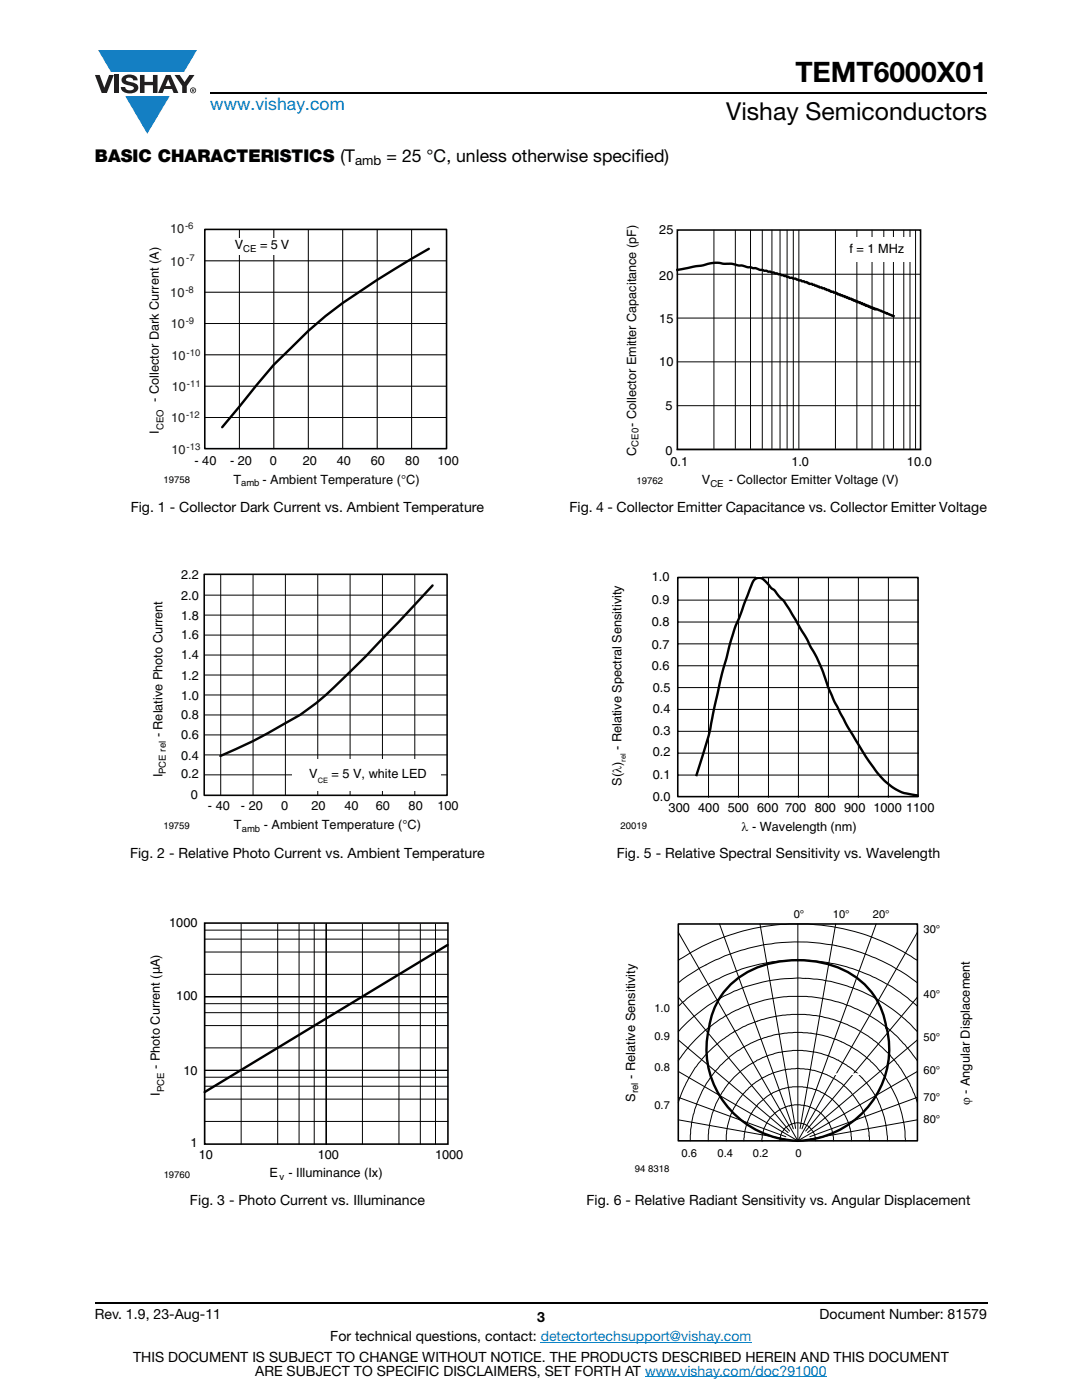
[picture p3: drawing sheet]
<svg xmlns="http://www.w3.org/2000/svg" width="216mm" height="279mm" viewBox="0 0 216 279" stroke-linecap="round" stroke-linejoin="round" font-family="sans-serif">
<g fill="#147fc3">
<path d="M19.6 10h19.7l-2.6 4.3h-1.1h-13.5z"/>
<path d="M25 19.2h8.9l-4.5 7.5z"/>
</g>
<g fill="#231f20">
<path d="M18.9 15h1l.9 2.5 1-2.5h.9l-1.4 3.6h-1z"/>
<path d="M22.9 15h.9v3.6h-.9z"/>
<path d="M24.6 15.3a2.1 2.1 0 0 1 2.8 .3l.1 .4h-.9a.79 .79 0 0 0-.7-.5 .79 .79 0 0 0-.8 .4l.3 .3 1 .2a1.08 1.08 0 0 1 1.2 1 1.08 1.08 0 0 1-1.1 1.2 1.73 1.73 0 0 1-2.4-1.2h.9a.96 .96 0 0 0 .8 .6 .96 .96 0 0 0 .9-.4 1.31 1.31 0 0 0-1.2-.6 1.03 1.03 0 0 1-1.1-.6 1.03 1.03 0 0 1 .2-1.1z"/>
<path d="M27.9 15h.9v1.3h1.7v-1.3h.9v3.6h-.9v-1.6h-1.7v1.6h-.9z"/>
<path d="M34.8 15h1.1l.9 1.4 1-1.4h1l-1.5 2.2v1.4h-.9v-1.4z"/>
<path d="M33.6 15.9l.5 1.3h-1.1zM33.1 15l-1.6 3.6h1l.3-.8h1.5l.3 .8h1l-1.6-3.6z"/>
<path d="M38.1 18a.46 .46 0 0 1 .9 0 .46 .46 0 0 1-.9 0zM37.9 18a.6 .6 0 0 0 1.2 0 .6 .6 0 0 0-1.2 0z"/>
<path d="M38.4 17.8h.2v.2h-.2zM38.3 17.7v.7h.1v-.3l.4 .3-.2-.3 .2-.2-.1-.2z"/>
</g>
<path d="M42 18.6h155M18.9 260h178.1" fill="none" stroke="#000" stroke-width=".36"/>
<path d="M107.9 267.9h42.1M128.7 274.8h36.3" fill="none" stroke="#007ec4" stroke-width=".2"/>
<path d="M29.5 44.1h62v53.2h-62z" fill="#fff"/>
<path d="M47.8 45.8v43.8zM54.6 45.8v43.8zM61.5 45.8v43.8zM68.4 45.8v43.8zM75.3 45.8v43.8zM82.1 45.8v43.8zM40.9 83.3h48.1zM40.9 77.1h48.1zM40.9 70.8h48.1zM40.9 64.6h48.1zM40.9 58.3h48.1zM40.9 52.1h48.1z" fill="#050504"/>
<path d="M40.9 58.3h48.1M40.9 52.1h48.1M47.8 45.8v43.8M54.6 45.8v43.8M61.5 45.8v43.8M68.4 45.8v43.8M75.3 45.8v43.8M82.1 45.8v43.8M40.9 77.1h48.1M40.9 70.8h48.1M40.9 64.6h48.1M40.9 83.3h48.1" fill="none" stroke="#050504" stroke-width=".2"/>
<path d="M85.6 49.7a177.7 177.7 0 0 0-20.6 13.4l-3.5 2.9-6.9 6.8-10.3 12.5" fill="none" stroke="#000" stroke-width=".48"/>
<g fill="#fff">
<path d="M41.7 47.5h15.2v3.3h-15.2z"/>
<path d="M47.1 48.2h1.3v.9h-1.3z"/>
</g>
<path d="M40.9 45.8h48.2v43.7h-48.2z" fill="none" stroke="#000" stroke-width=".32"/>
<path d="M30.2 113.4h61.3v53.2h-61.3z" fill="#fff"/>
<g fill="none" stroke="#050504" stroke-width=".2">
<path d="M40.8 118.8h48.4M44 114.8v43.8M50.5 114.8v43.8M56.9 114.8v43.8M63.4 114.8v43.8M69.9 114.8v43.8M76.3 114.8v43.8M82.8 114.8v43.8M40.8 138.7h48.4M40.8 134.7h48.4M40.8 130.7h48.4M40.8 126.7h48.4"/>
<path d="M40.8 122.8h48.4M40.8 154.6h48.4M40.8 150.7h48.4M40.8 146.7h48.4M40.8 142.7h48.4"/>
</g>
<path d="M86.3 116.8l-6.8 7.4a224.9 224.9 0 0 1-16.4 16.1l-3.2 2.3a130.5 130.5 0 0 1-15.9 8.3" fill="none" stroke="#050504" stroke-width=".48"/>
<path d="M58.4 151.4h29.6v6.4h-29.6z" fill="#fff"/>
<path d="M40.7 114.6h48.5v44.1h-48.5z" fill="none" stroke="#050504" stroke-width=".32"/>
<path d="M29.7 182.8h62.8v53.1h-62.8z" fill="#fff"/>
<g fill="none" stroke="#000" stroke-width=".2">
<path d="M40.8 194.4h48.6M40.8 190h48.6M40.8 187.4h48.6M40.8 185.6h48.6M40.8 198.9h48.6M40.8 184.4v43.9M48.1 184.4v43.9M55.4 184.4v43.9M59.7 184.4v43.9M62.7 184.4v43.9M65.1 184.2l-.1 44.1M72.3 184.4v43.9"/>
<path d="M79.6 184.4v43.9M83.9 184.4v43.9M86.9 184.4v43.9M40.8 219.4h48.6M40.8 216.8h48.6M40.8 215h48.6M40.8 213.6h48.6M40.8 209.1h48.6M40.8 204.7h48.6M40.8 202.1h48.6M40.8 200.3h48.6M40.8 223.8h48.6"/>
</g>
<path d="M40.8 184.2h48.6v44.1h-48.6z" fill="none" stroke="#000" stroke-width=".32"/>
<path d="M89.3 188.6l-48.5 29.3" fill="none" stroke="#000" stroke-width=".48"/>
<path d="M124.8 44.5h61.1v53.1h-61.1z" fill="#fff"/>
<g fill="none" stroke="#050504" stroke-width=".2">
<path d="M135.2 54.7h48.5M142.5 46v43.7M146.7 46v43.7M149.8 46v43.7M152.1 46v43.7M154 46v43.7M155.6 46v43.7M157.1 46v43.7M158.3 46v43.7M159.4 46v43.7M166.7 46v43.7M171 46v43.7"/>
<path d="M174 46v43.7M176.4 46v43.7M178.3 46v43.7M180.3 46v43.7M181.6 46v43.7M182.7 46v43.7M135.2 72.2h48.5M135.2 63.5h48.5M135.2 81h48.5M135.2 89.7h48.5"/>
</g>
<path d="M135.2 89.7h48.5" fill="none" stroke="#818180" stroke-width=".3"/>
<path d="M135.2 53.9l4.7-.9a8.3 8.3 0 0 1 4.9-.3l1.2-.1 3.2 .7 1.6 .2 .9 .4 1.2 .1 2.8 .7 1.9 .7 1.2 .2 .6 .4 1.6 .3 .5 .4h.5l.2 .1 1.2 .4 .1 .2 1 .1 .1 .2 .8 .2 .4 .3 1 .2 .4 .4 .4-.1 .1 .2h.4l.1 .2h.3l.1 .2 .8 .2 .1 .1 .7 .2 .1 .2 .8 .2a.26 .26 0 0 0 .2 .2 .26 .26 0 0 0 .3-.1l.1 .2h.3l.1 .2h.3l.1 .2 .7 .1 .1 .2h.3l.2 .2a.23 .23 0 0 1 .3-.1 .23 .23 0 0 1 .1 .3l.8 .1 3.3 1.4" fill="none" stroke="#000" stroke-width=".48"/>
<path d="M135.2 45.9h48.5v43.8h-48.5z" fill="none" stroke="#050504" stroke-width=".32"/>
<g fill="#fff">
<path d="M168.1 47.3h14.4v4.9h-14.4z"/>
<path d="M121.8 113.8h64.7v52.6h-64.7z"/>
</g>
<path d="M135.2 115.2h48v43.8h-48z" fill="none" stroke="#000" stroke-width=".32"/>
<g fill="none" stroke="#000" stroke-width=".2">
<path d="M135.4 119.8h47.8M141.4 115.4v43.6M147.4 115.4v43.6M153.3 115.4v43.6M159.3 115.4v43.6M165.3 115.4v43.6M171.3 115.4v43.6M177.3 115.4v43.6M135.4 137.2h47.8M135.4 132.9h47.8M135.4 128.5h47.8M135.4 124.1h47.8"/>
<path d="M135.4 154.7h47.8M135.4 150.3h47.8M135.4 146h47.8M135.4 141.6h47.8M183.2 158.7v.3"/>
</g>
<g fill="none" stroke="#050504" stroke-width=".2">
<path d="M135.2 119.8h.2M135.2 137.2h.2M135.2 132.9h.2M135.2 128.5h.2M135.2 124.1h.2M135.2 154.7h.2M135.2 150.3h.2M135.2 146h.2M135.2 141.6h.2M147.4 158.7v.3M153.3 158.7v.3M159.3 158.7v.3"/>
<path d="M165.3 158.7v.3"/>
</g>
<path d="M139 154.7l.1-.5a71.4 71.4 0 0 0 3.6-13.8l1.4-5.9 1.5-5.6a42.8 42.8 0 0 1 2.5-7.2l1.8-4.8a1.63 1.63 0 0 1 1.9-1.5l.9 .6 1.2 1.3 .6 .5 .6 .8a23 23 0 0 1 4.2 6.1l1.7 2.8 .6 1.4a37.1 37.1 0 0 1 3.9 8.7l1 2.4 2.4 4.6 3.6 5.9a20.2 20.2 0 0 0 6.3 7l1.6 .8 2.8 .5" fill="none" stroke="#000" stroke-width=".48"/>
<g fill="#fff">
<path d="M151 114.8h1.1v.3h-1.1z"/>
<path d="M124.5 181.3h69.6v53h-69.6z"/>
</g>
<path d="M159.2 191.6a18 18 0 0 1 15.3 7.2 15 15 0 0 1 2.4 6.3M159.2 191.6a18 18 0 0 0-15.4 7.2 14.8 14.8 0 0 0-2.3 6.3 18.4 18.4 0 0 0 20.1 22.4 18.4 18.4 0 0 0 15.3-22.4" fill="none" stroke="#000" stroke-width=".48"/>
<path d="M135.3 184.4h47.8v43.3h-47.8z" fill="none" stroke="#000" stroke-width=".32"/>
<g fill="none" stroke="#000" stroke-width=".2">
<path d="M135.3 199l22.3 26.7M135.3 186l23.9 41.7M135.3 196.2l.4-.3a38.1 38.1 0 0 1 14.2-6.8 38.8 38.8 0 0 1 10.9-1.1 39.3 39.3 0 0 1 22.3 8.2M135.3 191.7a43.3 43.3 0 0 1 22.2-7.3h3.7a42.8 42.8 0 0 1 21.9 7.3M143.6 184.4l14.7 40.9M151.6 184.4l7.2 40.8M159.2 184.4v43.3M166.8 184.4l-7.2 40.8M174.8 184.4l-14.8 40.9M183.1 199l-22.3 26.7M183.1 186l-23.9 41.7M135.3 219l21.5 7.9"/>
<path d="M135.3 207.5l22 18.5M135.3 213.8l23.9 13.9M135.3 205.9a32 32 0 0 1 47.8 0M135.3 211.7a28.5 28.5 0 0 1 22.1-12.8h3.5a28.4 28.4 0 0 1 10.1 2.5l2.3 1.1a29.1 29.1 0 0 1 9.8 9.2M135.3 200.8a35.1 35.1 0 0 1 9.8-6.3 35.3 35.3 0 0 1 17.1-2.8 35.4 35.4 0 0 1 20.9 9.1M183.1 207.5l-22 18.5M183.1 219l-21.5 7.9M183.1 213.8l-23.9 13.9M135.3 223.5l21.4 3.8M135.3 220l1.6-3.9 1.8-3a25.3 25.3 0 0 1 8.5-7.5l1.1-.7a26.8 26.8 0 0 1 9.7-2.5h2.6a26.8 26.8 0 0 1 10 2.8l2.7 1.6a24.7 24.7 0 0 1 6.5 6.5l1.8 3 1.5 3.7M137.7 227.7a22.2 22.2 0 0 1 1.2-7.1l1.2-2.7 .7-1.4a22.2 22.2 0 0 1 8-7.8 22.7 22.7 0 0 1 9.7-2.7h1.4a22.2 22.2 0 0 1 11.3 3.7l1.5 1.1a22.9 22.9 0 0 1 4.1 4.4 22.8 22.8 0 0 1 3.9 12.5M144.9 227.7a13.9 13.9 0 0 1 1.3-6.1 14.3 14.3 0 0 1 22.6-4.6 14.2 14.2 0 0 1 4.7 10.7"/>
<path d="M148.4 227.7a10.9 10.9 0 0 1 9.8-10.8h2l1.1 .2a9.5 9.5 0 0 1 4.2 1.8 10.7 10.7 0 0 1 4.4 8.8M152 227.7h.1M155.6 227.7a3.6 3.6 0 0 1 5.7-2.9 3.9 3.9 0 0 1 1.5 2.9M166.3 227.7a7.3 7.3 0 0 0-2.5-5.5 7.9 7.9 0 0 0-4.2-1.7h-1.1a8.1 8.1 0 0 0-3.8 1.6l-.6 .6a7.5 7.5 0 0 0-2.1 5M177.1 227.7a18.1 18.1 0 0 0-5-12.5l-1.2-1.1a18.7 18.7 0 0 0-10.8-4.5h-1.9a18.1 18.1 0 0 0-16.1 12.5l-.7 3.4-.1 2.2M183.1 223.5l-21.4 3.8"/>
</g>
<path d="M165.3 214.4h7.7z" fill="#fff"/>
<path d="M165.2 214.4h7.8" fill="none" stroke="#fff" stroke-width=".32"/>
<text font-size="5.6" x="158.7" y="16.4">TEMT6000X01</text>
<text font-size="4.9" x="144.9" y="24">Vishay Semiconductors</text>
<text font-size="3.5" fill="#007ec4" x="42" y="21.9">www.vishay.com</text>
<g font-size="3.5">
<text x="18.9" y="32.3">BASIC CHARACTERISTICS (T</text>
<text x="77.1" y="32.3">= 25 °C, unless otherwise specified)</text>
</g>
<g font-size="2.8">
<text x="26.1" y="102.1">Fig. 1 - Collector Dark Current vs. Ambient Temperature</text>
<text x="113.6" y="102.1">Fig. 4 - Collector Emitter Capacitance vs. Collector Emitter Voltage</text>
<text x="26" y="171.3">Fig. 2 - Relative Photo Current vs. Ambient Temperature</text>
<text x="123.1" y="171.3">Fig. 5 - Relative Spectral Sensitivity vs. Wavelength</text>
<text x="37.9" y="240.5">Fig. 3 - Photo Current vs. Illuminance</text>
<text x="117" y="240.4">Fig. 6 - Relative Radiant Sensitivity vs. Angular Displacement</text>
<text x="18.9" y="263.3">Rev. 1.9, 23-Aug-11</text>
<text x="107.2" y="263.8">3</text>
<text x="163.6" y="263.3">Document Number: 81579</text>
<text x="65.9" y="267.7">For technical questions, contact: detectortechsupport@vishay.com</text>
<text x="26.5" y="271.7">THIS DOCUMENT IS SUBJECT TO CHANGE WITHOUT NOTICE. THE PRODUCTS DESCRIBED HEREIN AND THIS DOCUMENT</text>
<text x="50.9" y="274.6">ARE SUBJECT TO SPECIFIC DISCLAIMERS, SET FORTH AT www.vishay.com/doc?91000</text>
</g>
<text font-size="2.6" x="70.9" y="33">amb</text>
<g font-size="2.5" fill="#231f20">
<text x="33.9" y="46.5">10</text>
<text x="34" y="53">10</text>
<text x="34" y="59.3">10</text>
<text x="34.1" y="65.5">10</text>
<text x="34.2" y="71.9">10</text>
<text x="34.3" y="78">10</text>
<text x="34.1" y="84.2">10</text>
<text x="34.2" y="90.6">10</text>
</g>
<g font-size="2.5">
<text x="131.6" y="46.7">25</text>
<text x="46.8" y="49.7">V</text>
<text x="51.9" y="49.7">= 5 V</text>
<text x="169.5" y="50.6">f = 1 MHz</text>
<text x="131.6" y="55.8">20</text>
<text x="131.6" y="64.4">15</text>
<text x="131.6" y="73">10</text>
<text x="132.8" y="81.8">5</text>
<text x="132.8" y="90.7">0</text>
<text x="133.8" y="93.1">0.1</text>
<text x="157.9" y="93.1">1.0</text>
<text x="181" y="93.1">10.0</text>
<text x="130.1" y="116">1.0</text>
<text x="130.1" y="124.9">0.8</text>
<text x="130.1" y="120.6">0.9</text>
<text x="130.1" y="129.5">0.7</text>
<text x="130.1" y="133.7">0.6</text>
<text x="130.3" y="142.3">0.4</text>
<text x="130.3" y="138">0.5</text>
<text x="124" y="149.7" transform="rotate(-90 124 149.7)">- Relative Spectral Sensitivity</text>
<text x="130.3" y="146.6">0.3</text>
<text x="61.7" y="155.3">V</text>
<text x="66.2" y="155.3">= 5 V, white LED</text>
<text x="130.3" y="155.5">0.1</text>
<text x="130.3" y="150.9">0.2</text>
<text x="124" y="156.8" transform="rotate(-90 124 156.8)">S(λ)</text>
<text x="130.3" y="159.8">0.0</text>
<text x="133.4" y="162.1">300 400 500 600 700 800 900 1000 1100</text>
<text x="148" y="165.8">λ - Wavelength (nm)</text>
<text x="33.8" y="185">1000</text>
<text x="35.2" y="199.7">100</text>
<text x="31.9" y="213.4" transform="rotate(-90 31.9 213.4)">- Photo Current (µA)</text>
<text x="36.6" y="214.6">10</text>
<text x="126.7" y="215.3" transform="rotate(-90 126.7 215.3)">- Relative Sensitivity</text>
<text x="31.9" y="218.7" transform="rotate(-90 31.9 218.7)">I</text>
<text x="126.7" y="219.9" transform="rotate(-90 126.7 219.9)">S</text>
<text x="193.5" y="220.6" transform="rotate(-90 193.5 220.6)">ϕ - Angular Displacement</text>
<text x="38" y="228.9">1</text>
<text x="39.7" y="231.3">10</text>
<text x="63.4" y="231.3">100</text>
<text x="86.8" y="231.3">1000</text>
<text x="53.8" y="235">E</text>
<text x="57.6" y="235">- Illuminance (Ix)</text>
</g>
<g font-size="2.5" fill="#050504">
<text x="31.7" y="80.2" transform="rotate(-90 31.7 80.2)">- Collector Dark Current (A)</text>
<text x="31.7" y="86.6" transform="rotate(-90 31.7 86.6)">I</text>
<text x="126.9" y="85.1" transform="rotate(-90 126.9 85.1)">- Collector Emitter Capacitance (pF)</text>
<text x="38.8" y="92.8">- 40</text>
<text x="45.9" y="92.8">- 20</text>
<text x="53.9" y="92.8">0</text>
<text x="60.4" y="92.8">20</text>
<text x="67.2" y="92.8">40</text>
<text x="74" y="92.8">60</text>
<text x="80.9" y="92.8">80</text>
<text x="87.3" y="92.8">100</text>
<text x="126.9" y="91" transform="rotate(-90 126.9 91)">C</text>
<text x="46.6" y="96.5">T</text>
<text x="52.4" y="96.5">- Ambient Temperature (°C)</text>
<text x="140" y="96.7">V</text>
<text x="145.4" y="96.7">- Collector Emitter Voltage (V)</text>
<text x="36.1" y="119.7">2.0</text>
<text x="36.1" y="115.6">2.2</text>
<text x="36.1" y="123.8">1.8</text>
<text x="36.1" y="131.6">1.4</text>
<text x="36.1" y="127.5">1.6</text>
<text x="36.1" y="135.6">1.2</text>
<text x="36.1" y="143.5">0.8</text>
<text x="36.1" y="139.7">1.0</text>
<text x="32.4" y="147.2" transform="rotate(-90 32.4 147.2)">- Relative Photo Current</text>
<text x="36.1" y="147.5">0.6</text>
<text x="32.4" y="155.2" transform="rotate(-90 32.4 155.2)">I</text>
<text x="36.1" y="155.3">0.2</text>
<text x="36.1" y="151.6">0.4</text>
<text x="38.1" y="159.4">0</text>
<text x="41.5" y="161.7">- 40</text>
<text x="48.1" y="161.7">- 20</text>
<text x="56.1" y="161.7">0</text>
<text x="62.1" y="161.7">20</text>
<text x="68.7" y="161.7">40</text>
<text x="75" y="161.7">60</text>
<text x="81.5" y="161.7">80</text>
<text x="87.3" y="161.7">100</text>
<text x="46.7" y="165.4">T</text>
<text x="52.6" y="165.4">- Ambient Temperature (°C)</text>
</g>
<g font-size="2.2">
<text x="158.4" y="183.2">0°</text>
<text x="166.2" y="183.2">10°</text>
<text x="174.2" y="183.2">20°</text>
<text x="184.3" y="186.3">30°</text>
<text x="130.6" y="202">1.0</text>
<text x="184.3" y="199.1">40°</text>
<text x="130.6" y="207.5">0.9</text>
<text x="184.3" y="207.8">50°</text>
<text x="130.6" y="213.8">0.8</text>
<text x="184.3" y="214.4">60°</text>
<text x="130.6" y="221.4">0.7</text>
<text x="184.3" y="219.7">70°</text>
<text x="184.3" y="224.2">80°</text>
<text x="136" y="231">0.6</text>
<text x="143.2" y="231">0.4</text>
<text x="150.2" y="231">0.2</text>
<text x="158.7" y="231">0</text>
</g>
<g font-size="1.9" fill="#231f20">
<text x="36.9" y="45.7">-6</text>
<text x="37.2" y="52.1">-7</text>
<text x="37" y="58.5">-8</text>
<text x="37.1" y="64.7">-9</text>
<text x="37.2" y="71.1">-10</text>
<text x="37.3" y="77.2">-11</text>
<text x="37.1" y="83.4">-12</text>
<text x="37.2" y="89.8">-13</text>
</g>
<g font-size="1.9">
<text x="48.5" y="50.4">CE</text>
<text x="32.6" y="96.5">19758</text>
<text x="127" y="96.6">19762</text>
<text x="32.6" y="165.4">19759</text>
<text x="123.8" y="165.5">20019</text>
<text x="32.8" y="218" transform="rotate(-90 32.8 218)">PCE</text>
<text x="127.4" y="218.2" transform="rotate(-90 127.4 218.2)">rel</text>
<text x="126.7" y="233.9">94 8318</text>
<text x="32.7" y="235">19760</text>
<text x="55.7" y="235.5">v</text>
</g>
<g font-size="1.9" fill="#050504">
<text x="32.6" y="85.8" transform="rotate(-90 32.6 85.8)">CEO</text>
<text x="127.4" y="89.2" transform="rotate(-90 127.4 89.2)">CE0</text>
<text x="48.1" y="96.9">amb</text>
<text x="141.7" y="97.1">CE</text>
<text x="33.1" y="154.4" transform="rotate(-90 33.1 154.4)">PCE rel</text>
<text x="48.2" y="166.1">amb</text>
</g>
<g font-size="1.5">
<text x="124.8" y="152.1" transform="rotate(-90 124.8 152.1)">rel</text>
<text x="63.4" y="156.2">CE</text>
</g>
</svg>
